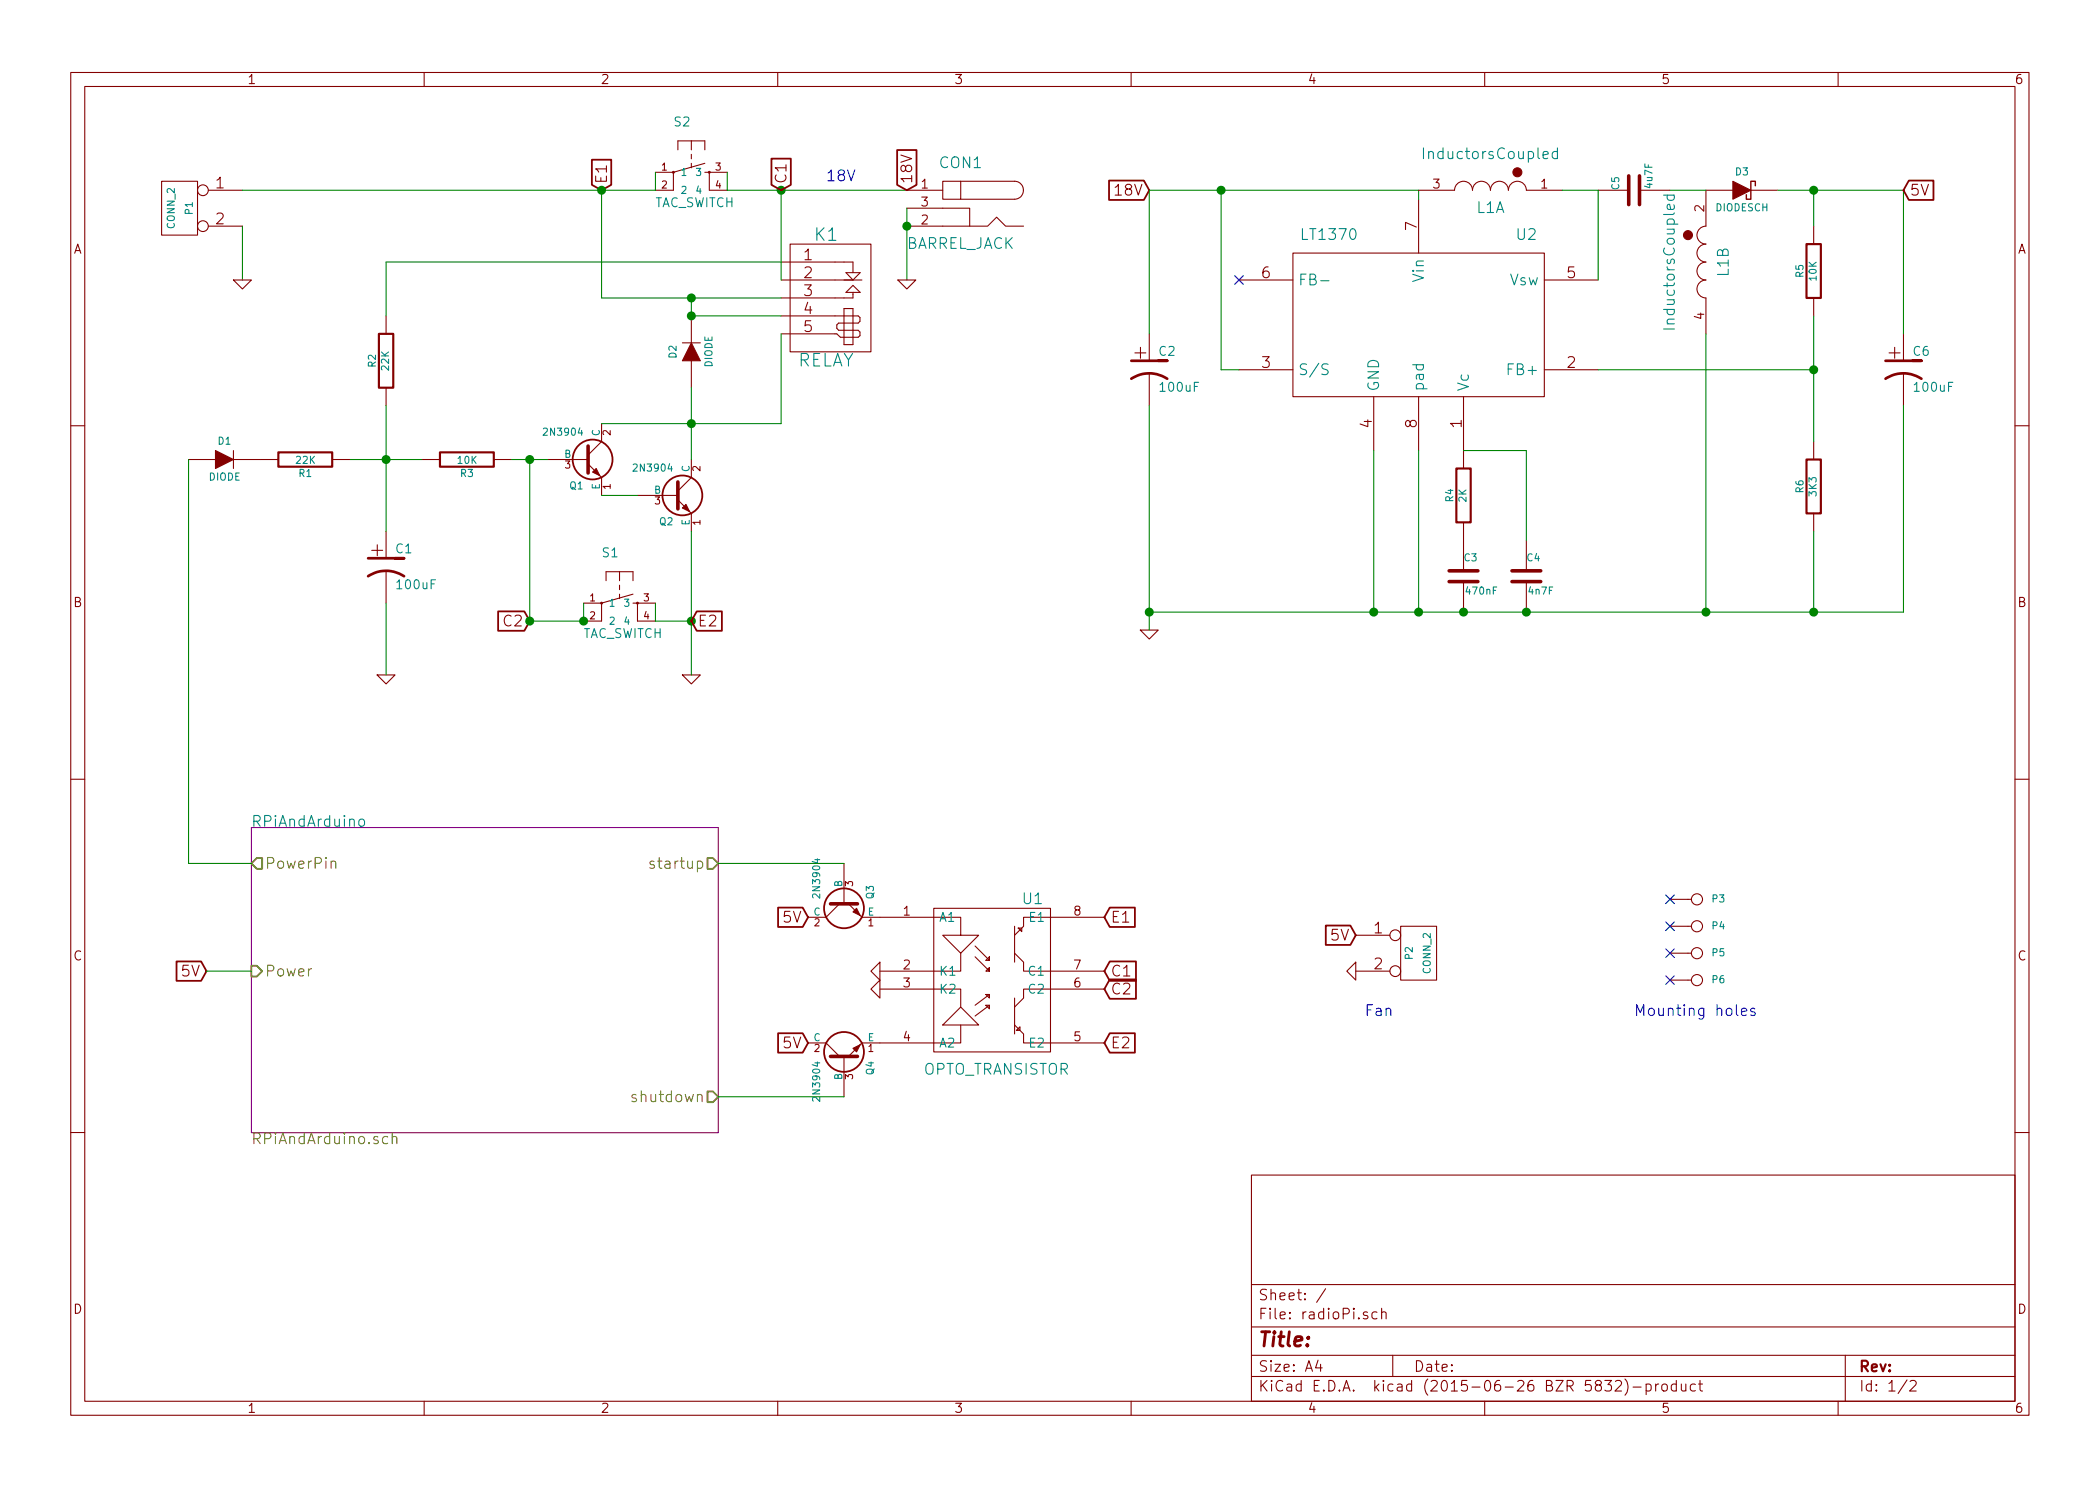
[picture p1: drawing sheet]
<svg xmlns="http://www.w3.org/2000/svg" width="297mm" height="210mm" viewBox="0 0 297 210" stroke-linecap="round" stroke-linejoin="round" font-family="sans-serif">
<g fill="none" stroke="#840000" stroke-width=".15">
<path d="M10 10.3h277v189.9h-277zM12 12.2h273v186.1h-273zM60 10.3v1.9M97.8 19.9v1.3M110 10.3v1.9M160 10.3v1.9M210 10.3v1.9M260 10.3v1.9M22.9 25.6h5v7.7h-5zM29.5 26.9h4.8M29.5 32h4.8M33 39.6h2.6l-1.3 1.3z"/>
<path d="M92.7 24.4h2.5M95.2 24.4v2.5h-2.5M95.9 21.2v-1.3h3.8v1.3M97.8 21.8v.7M97.8 23.1v.6M99.7 23.1l-4.5 1.3M99.7 24.4h3.2M100.3 24.4v2.5h2.6M110.5 37.1h10.1v1.5M110.5 39.6h11.4M111.8 34.5h11.4v15.3h-11.4zM119.7 38.6h2l-1.1 1z"/>
<path d="M127 39.6h2.5l-1.2 1.3zM128.3 29.5h8.9v2.5M128.3 32h11.4l1.3-1.3 1.2 1.3h2.6M128.3 26.9h5M133.3 25.6h2.6v2.6h-2.6zM135.9 25.6h7.6a1.27 1.27 0 0 1 1.3 1.3 1.27 1.27 0 0 1-1.3 1.3h-7.6M175.3 39.6h7.6M182.9 35.8h35.5v20.3h-35.5zM200.7 26.9h5a1.27 1.27 0 0 1 1.3-1.3 1.27 1.27 0 0 1 1.3 1.3 1.27 1.27 0 0 1 1.2-1.3 1.27 1.27 0 0 1 1.3 1.3 1.27 1.27 0 0 1 1.3-1.3 1.27 1.27 0 0 1 1.3 1.3 1.27 1.27 0 0 1 1.2-1.3 1.27 1.27 0 0 1 1.3 1.3h5.1M200.7 28.2v7.6M218.4 39.6h7.7M226.1 26.9h4.3"/>
<path d="M231.9 26.9h4.3M245.1 26.9h-3.8v5.1a1.27 1.27 0 0 0-1.3 1.3 1.27 1.27 0 0 0 1.3 1.2 1.27 1.27 0 0 0-1.3 1.3 1.27 1.27 0 0 0 1.3 1.3 1.27 1.27 0 0 0-1.3 1.2 1.27 1.27 0 0 0 1.3 1.3 1.27 1.27 0 0 0-1.3 1.3 1.27 1.27 0 0 0 1.3 1.3v5M247.6 26.9h3.9M256.5 32v2.5M54.6 44.7v2.5M54.6 54.9v2.5M85.1 59.9v2.6l-1.9 1.9M96.5 48.5h2.6M97.8 44.7v3.8M97.8 51v3.9M110.5 44.7h10.9l.2 .2v.6l-.2 .2h-2.8l-.2 .3v.5l.2 .2h2.8l.2 .3v.5l-.2 .2h-2.5l-.5-.5h-7.9M119.4 43.7h1.2v5.1h-1.2z"/>
<path d="M119.7 41.4l.9-1 1.1 1zM120.6 41.4v.8h-10.1M162.6 47.2v3.8M162.6 52.8v4.6M175.3 52.3h7.6M194.3 56.1v7.6M200.7 56.1v7.6M207 56.1v10.2M218.4 52.3h7.7M256.5 42.2v2.5M269.2 47.2v3.8M269.2 52.8v4.6"/>
<path d="M10 60.2h2M26.7 65h3.8M33 63.7v2.6M33 65h6.4M47 65h2.5M54.6 75.2v3.8M59.7 65h2.5M69.8 65h2.6M77.5 65h5.7M83.2 65.7l1.9 1.9v2.5M90.2 70.1h5.7M95.9 70.7l1.9 1.9v2.6"/>
<path d="M97.8 65v2.6l-1.9 1.9M207 73.9v6.9M215.9 76.4v4.4M256.5 62.5v2.5M256.5 72.6v2.6M285 60.2h2M53.3 95.5h2.6l-1.3 1.3zM54.6 80.8v4.5M82.5 85.3h2.6M85.1 85.3v2.6h-2.6M85.7 82.2v-1.3h3.8v1.3M87.6 80.9v1.3"/>
<path d="M87.6 82.8v.6M87.6 84.1v.6M89.5 84.1l-4.4 1.2M89.5 85.3h3.2M90.2 85.3v2.6h2.5M96.5 95.5h2.6l-1.3 1.3zM161.3 89.1h2.5l-1.2 1.3zM207 82.3v4.3M215.9 82.3v4.3M10 110.3h2M285 110.3h2M118.7 127.9l-1.9 1.9h-2.5"/>
<path d="M119.4 122.2v5.7M120 127.9l1.9 1.9h14v2.5h-2.6l2.6 2.6 2.5-2.6h-2.5M123.2 137.4l1.3-1.3v2.6zM123.2 139.9l1.3-1.2v2.5zM124.5 139.9h11.4v2.6M132.1 128.5h16.5v20.3h-16.5zM135.9 134.9v2.5h-11.4M137.9 133.9l2.1 2v-.5v.5h-.6l.6-.5M137.9 135.4l2.1 2v-.5v.5h-.6l.6-.5M143.5 134.9l1.3 1.2v1.3h11.4M143.5 131.1v5M144 131.3h.5v.5z"/>
<path d="M156.2 129.8h-11.4v1.3l-1.3 1.2M156.2 139.9h-11.4v1.3l-1.3 1.3M191.8 136.1v2.6l-1.3-1.3zM191.8 137.4h4.8M191.8 132.3h4.8M198.1 131.1h5.1v7.6h-5.1zM236.2 127.2h3.1M236.2 131.1h3.1M236.2 134.9h3.1M236.2 138.7h3.1M114.3 147.6h2.5l1.9 1.9M119.4 149.5v5.7"/>
<path d="M135.9 145v2.6h-14l-1.9 1.9M135.9 142.5l2.5 2.5h-5.1zM139.4 142.2h.6v.5zM139.4 140.7h.6v.5zM140 142.2l-2.1 1.6M140 140.7l-2.1 1.5M143.5 141.2v5.1M143.5 145l1.3 1.3v1.3h11.4M143.8 145.8l.5-.5v.5zM10 160.2h2M177 166.3h108v32h-108zM285 160.2h2"/>
<path d="M60 198.3v1.9M110 198.3v1.9M160 198.3v1.9M177 194.8h108M177 191.8h108M177 187.8h108M177 181.8h108M186.4 192.5l-.3 1h.9M186.8 193v1M187.5 182.3l-1.3 2M193.4 185.7a.37 .37 0 0 0-.6 .1v.1a.54 .54 0 0 0 .6 .3l.1 .1-.1 .2-.1 .1-.5-.1M194.8 185.7l-.5-.1-.2 .3v.6l.2 .1 .5-.1"/>
<path d="M195.4 185.7a.38 .38 0 0 1 .7 .1v.8M195.4 185.1v1.5M197 191.8v3M210 198.3v1.9M227 195.3h.9l-.5 .6 .5 .1v.2v.5l-.2 .1h-.5l-.2-.1M228.5 195.5l.2-.2 .5 .1a.37 .37 0 0 1 .1 .6l-.9 .8h1M229.8 195.1a1.71 1.71 0 0 1 0 2.3M231 196.3h1.1M232.8 195.9a.48 .48 0 0 1 .7 .1l.1 .1-.1 .6a.48 .48 0 0 1-.7 0M232.8 195.8v1.5M234.2 195.8v1M234.6 195.8l-.3 .1-.1 .2"/>
<path d="M235.1 196a.41 .41 0 0 1 .7 .1v.4a.41 .41 0 0 1-.4 .3 .41 .41 0 0 1-.3-.3zM237.1 195.9l-.4-.1-.3 .3 .1 .6 .2 .1 .4-.1M237.1 195.3v1.5M237.8 195.8l.1 .9a.4 .4 0 0 0 .6 0M238.5 195.8v1M239.8 195.9l-.4-.1-.3 .3 .1 .6 .2 .1 .4-.1M240.3 195.8h.5M240.5 195.3v1.3l.2 .2h.1M260 198.3v1.9M261 191.8v6.5M269.7 195.2l-1.2 2M270.2 195.5l.2-.2 .5 .1a.37 .37 0 0 1 .1 .6l-.9 .8h.9"/>
<circle cx="28.7" cy="32" r=".76"/>
<circle cx="28.7" cy="26.9" r=".76"/>
<circle cx="197.4" cy="132.3" r=".76"/>
<circle cx="197.4" cy="137.4" r=".76"/>
<circle cx="240" cy="138.7" r=".79"/>
<circle cx="240" cy="134.9" r=".79"/>
<circle cx="240" cy="131.1" r=".79"/>
<circle cx="240" cy="127.2" r=".79"/>
</g>
<g fill="#840000" stroke="#840000" stroke-width=".15">
<path d="M97.8 48.5l1.3 2.5h-2.6z"/>
<path d="M30.5 63.7l2.5 1.3-2.5 1.3z"/>
<path d="M97 71.4l.5 1-1-.5z"/>
<path d="M84.3 66.3l.5 1-1-.5z"/>
<path d="M120.6 129l.6-.5 .5 1z"/>
<path d="M120.6 148.3l1.1-.5-.5 1z"/>
<path d="M245.1 25.6l2.5 1.3-2.5 1.3z"/>
<circle cx="95.2" cy="24.4" r=".13"/>
<circle cx="100.3" cy="24.4" r=".13"/>
<circle cx="85.1" cy="85.3" r=".13"/>
<circle cx="90.2" cy="85.3" r=".13"/>
<circle cx="214.6" cy="24.4" r=".63"/>
<circle cx="238.8" cy="33.3" r=".63"/>
</g>
<g fill="none" stroke="#840000" stroke-width=".25">
<path d="M83.7 22.6h2.8v3.6l-1.4 .7-1.4-.7zM109.1 22.4h2.8v3.8l-1.4 .7-1.4-.7zM126.9 21.2h2.7v5l-1.3 .7-1.4-.7zM156.9 25.5h4.9l.8 1.4-.8 1.4h-4.9zM270 25.5h3.5v2.8h-3.5l-.8-1.4zM70.5 86.5h3.7l.7 1.4-.7 1.3h-3.7zM98.6 86.5h3.5v2.7h-3.5l-.8-1.3zM25 136h3.4l.8 1.4-.8 1.4h-3.4zM110.1 128.4h3.4l.8 1.4-.8 1.4h-3.4zM157 128.4h3.5v2.8h-3.5l-.8-1.4zM157 138.6h3.7v2.7h-3.7l-.8-1.4zM157 136h3.7v2.8h-3.7l-.8-1.4z"/>
<path d="M187.5 131h3.5l.8 1.3-.8 1.4h-3.5zM110.1 146.2h3.4l.8 1.4-.8 1.3h-3.4zM157 146.2h3.5v2.7h-3.5l-.8-1.3z"/>
<circle cx="83.8" cy="65" r="2.82"/>
<circle cx="96.5" cy="70.1" r="2.82"/>
<circle cx="119.4" cy="128.5" r="2.82"/>
<circle cx="119.4" cy="148.8" r="2.82"/>
</g>
<path d="M230.4 24.9v4.1M231.9 24.9v4.1M83.2 63.1v3.8M95.9 68.2v3.8M205 82.3h4M205 80.8h4M213.9 82.3h4M213.9 80.8h4M117.5 127.9h3.8M117.5 149.5h3.8" fill="none" stroke="#840000" stroke-width=".51"/>
<path d="M255.5 34.5h2.1v7.7h-2.1zM53.6 47.2h2v7.7h-2zM39.4 64h7.6v2h-7.6zM62.2 64h7.6v2h-7.6zM206 66.3h2v7.6h-2zM255.5 65h2.1v7.6h-2.1z" fill="none" stroke="#840000" stroke-width=".3"/>
<path d="M160 53.6a4.6 4.6 0 0 1 5.1 0M160 51h5.1h-1.3M266.7 53.6a4.6 4.6 0 0 1 5.1 0M266.7 51h5.1h-1.3M52.1 79h5h-1.2M52.1 81.5a4.6 4.6 0 0 1 5 0" fill="none" stroke="#840000" stroke-width=".38"/>
<g fill="none" stroke="#008400" stroke-width=".15">
<path d="M34.3 32v7.6M85.1 26.9v15.3h25.4M92.7 24.4v2.5h-58.4M102.9 24.4v2.5h25.4M110.5 26.9v12.7M110.5 37.1h-55.9v7.6M128.3 29.5v10.1M172.7 26.9v25.4h2.6M200.7 28.2v-1.3h-38.1v20.3M221 26.9h5.1v12.7M236.2 26.9h5.1M251.5 26.9h17.7v20.3"/>
<path d="M256.5 26.9v5.1M54.6 57.4v17.8M97.8 42.2v2.5h12.7M97.8 54.9v10.1M110.5 47.2v12.7h-25.4M162.6 57.4v31.7M226.1 52.3h30.4M241.3 47.2v39.4M256.5 44.7v17.8M269.2 57.4v29.2h-106.6M26.7 65v57.2h8.9M49.5 65h10.2"/>
<path d="M72.4 65h5.1M74.9 65v22.9h7.6v-2.6M85.1 70.1h5.1M97.8 75.2v20.3M194.3 63.7v22.9M200.7 63.7v22.9M207 63.7h8.9v12.7M256.5 75.2v11.4M54.6 85.3v10.2M92.7 85.3v2.6h5.1M29.2 137.4h6.4M101.6 122.2h17.8"/>
<path d="M101.6 155.2h17.8"/>
</g>
<g fill="#008400" stroke="#008400" stroke-width=".25">
<circle cx="97.8" cy="59.9" r=".51"/>
<circle cx="97.8" cy="87.9" r=".51"/>
<circle cx="74.9" cy="65" r=".51"/>
<circle cx="82.6" cy="87.9" r=".51"/>
<circle cx="54.6" cy="65" r=".51"/>
<circle cx="97.8" cy="42.2" r=".51"/>
<circle cx="97.8" cy="44.7" r=".51"/>
<circle cx="128.3" cy="32" r=".51"/>
<circle cx="110.5" cy="26.9" r=".51"/>
<circle cx="85.1" cy="26.9" r=".51"/>
<circle cx="74.9" cy="87.9" r=".51"/>
<circle cx="172.7" cy="26.9" r=".51"/>
<circle cx="207" cy="86.6" r=".51"/>
<circle cx="200.7" cy="86.6" r=".51"/>
<circle cx="194.3" cy="86.6" r=".51"/>
<circle cx="162.6" cy="86.6" r=".51"/>
<circle cx="215.9" cy="86.6" r=".51"/>
<circle cx="256.5" cy="52.3" r=".51"/>
<circle cx="241.3" cy="86.6" r=".51"/>
<circle cx="256.5" cy="86.6" r=".51"/>
<circle cx="256.5" cy="26.9" r=".51"/>
</g>
<path d="M186.8 39.7h1.2M220.3 21.5a.48 .48 0 0 0-.7 .1v.6a.48 .48 0 0 0 .7 .2M220.3 20.9v1.5M235.3 27.6h1.5M235.9 27.6a.48 .48 0 0 0 .1 .7h.6a.48 .48 0 0 0 .2-.7M187.9 51.6a.62 .62 0 0 0-.9 0 .36 .36 0 0 0 .3 .6 .53 .53 0 0 1 .6 .4l-.1 .3a.62 .62 0 0 1-.8 0M50.8 116a.42 .42 0 0 1 .4-.1 .42 .42 0 0 1 .4 .3v.4a.43 .43 0 0 1-.4 .3 .43 .43 0 0 1-.5-.3z" fill="none" stroke="#008484" stroke-width=".15"/>
<path d="M174.7 39l1.2 1.2M175.9 39l-1.2 1.2M235.6 126.6l1.2 1.3M235.6 130.4l1.2 1.3M235.6 134.3l1.2 1.2M235.6 138.1l1.2 1.2M236.8 126.6l-1.2 1.3M236.8 130.4l-1.2 1.3M236.8 134.3l-1.2 1.2M236.8 138.1l-1.2 1.2" fill="none" stroke="#000084" stroke-width=".15"/>
<path d="M248.3 26.3v-.7h-.7v2.6h-.6v-.6" fill="none" stroke="#840000" stroke-width=".2"/>
<path d="M35.6 117.1h66v43.2h-66z" fill="none" stroke="#840084" stroke-width=".15"/>
<path d="M46.8 122a.38 .38 0 0 1 .7 .1v.8M54.8 160.9a.48 .48 0 0 0-.6 .1l-.1 .5a.48 .48 0 0 0 .7 .2M55.5 161a.38 .38 0 0 1 .6 0v.8M55.5 160.3v1.5" fill="none" stroke="#848400" stroke-width=".15"/>
<path d="M35.6 136.6h.7l.8 .8-.8 .8h-.7zM36.3 121.4h.8v1.5h-.8l-.7-.7zM100.1 121.4h.7l.8 .8-.8 .7h-.7zM100.1 154.4h.7l.8 .8-.8 .8h-.7z" fill="none" stroke="#848400" stroke-width=".25"/>
<path d="M246.3 143.2l.8-.2-.1-.3h-.4l-.3 .2 .1 .7 .2 .1 .4-.1M248.2 142.7h-.3l-.3 .2 .1 .2 .5 .2 .1 .1-.1 .2-.1 .1-.5-.1" fill="none" stroke="#0000c2" stroke-width=".15"/>
<g font-size="2.8" fill="#840000">
<text x="160.5" y="50.8">+</text>
<text x="267.2" y="50.8">+</text>
<text x="52.5" y="78.7">+</text>
<text x="178" y="190.5">Title:</text>
</g>
<g font-size="2.5" fill="#008484">
<text x="115.3" y="34.1">K1</text>
<text x="112.6" y="51.9">RELAY</text>
</g>
<g font-size="2.1" fill="#008484">
<text x="132.9" y="23.8">CON1</text>
<text x="201.8" y="22.5">InductorsCoupled</text>
<text x="128" y="35.2">BARREL_JACK</text>
<text x="184.3" y="34">LT1370</text>
<text x="208.8" y="30.1">L1A</text>
<text x="214.6" y="34">U2</text>
<text x="183.6" y="40.4">FB-</text>
<text x="201.4" y="39.9" transform="rotate(-90 201.4 39.9)">Vin</text>
<text x="213.4" y="40.4">Vsw</text>
<text x="244.5" y="39.1" transform="rotate(-90 244.5 39.1)">L1B</text>
<text x="236.9" y="46.1" transform="rotate(-90 236.9 46.1)">InductorsCoupled</text>
<text x="183.6" y="53.1">S/S</text>
<text x="213.6" y="53.1">FB+</text>
<text x="195.1" y="55.4" transform="rotate(-90 195.1 55.4)">GND</text>
<text x="201.4" y="55.4" transform="rotate(-90 201.4 55.4)">pad</text>
<text x="207.8" y="55.4" transform="rotate(-90 207.8 55.4)">Vc</text>
<text x="35.6" y="117">RPiAndArduino</text>
<text x="144.7" y="127.9">U1</text>
<text x="130.5" y="152.1">OPTO_TRANSISTOR</text>
</g>
<g font-size="2.1" fill="#840000">
<text x="30.5" y="26.7">1</text>
<text x="85.9" y="26" transform="rotate(-90 85.9 26)">E1</text>
<text x="111.3" y="26" transform="rotate(-90 111.3 26)">C1</text>
<text x="129" y="26" transform="rotate(-90 129 26)">18V</text>
<text x="157.9" y="27.7">18V</text>
<text x="270.2" y="27.7">5V</text>
<text x="30.5" y="31.7">2</text>
<text x="200.4" y="32.6" transform="rotate(-90 200.4 32.6)">7</text>
<text x="113.7" y="36.8">1</text>
<text x="113.7" y="39.4">2</text>
<text x="113.7" y="41.9">3</text>
<text x="178.5" y="39.4">6</text>
<text x="221.7" y="39.4">5</text>
<text x="113.7" y="44.4">4</text>
<text x="113.7" y="47">5</text>
<text x="178.5" y="52.1">3</text>
<text x="221.7" y="52.1">2</text>
<text x="194.1" y="60.5" transform="rotate(-90 194.1 60.5)">4</text>
<text x="200.4" y="60.5" transform="rotate(-90 200.4 60.5)">8</text>
<text x="206.8" y="60.5" transform="rotate(-90 206.8 60.5)">1</text>
<text x="71.3" y="88.6">C2</text>
<text x="98.7" y="88.6">E2</text>
<text x="110.8" y="130.6">5V</text>
<text x="157.1" y="130.6">E1</text>
<text x="188.3" y="133.1">5V</text>
<text x="194.4" y="132.1">1</text>
<text x="194.4" y="137.2">2</text>
<text x="25.7" y="138.2">5V</text>
<text x="157.1" y="140.7">C2</text>
<text x="157.1" y="138.2">C1</text>
<text x="110.8" y="148.3">5V</text>
<text x="157.1" y="148.3">E2</text>
<text x="178" y="184">Sheet: /</text>
<text x="178" y="186.7">File: radioPi.sch</text>
<text x="178" y="196.9">KiCad E.D.A. kicad (2015-06-26 BZR 5832)-product</text>
<text x="178" y="194.1">Size: A4</text>
<text x="200" y="194.1">Date:</text>
<text x="263" y="194.1">Rev:</text>
<text x="263" y="196.9">Id: 1/2</text>
</g>
<g font-size="2.1" fill="#0000c2">
<text x="116.8" y="25.6">18V</text>
<text x="193" y="143.8">Fan</text>
<text x="231.1" y="143.8">Mounting holes</text>
</g>
<g font-size="2.1" fill="#848400">
<text x="37.5" y="122.9">PowerPin</text>
<text x="92.5" y="122.9">startup</text>
<text x="37.5" y="138.2">Power</text>
<text x="89.6" y="156">shutdown</text>
<text x="35.6" y="161.9">RPiAndArduino.sch</text>
</g>
<g font-size="1.8" fill="#840000">
<text x="35" y="11.9">1</text>
<text x="85" y="11.9">2</text>
<text x="135" y="11.9">3</text>
<text x="185" y="11.9">4</text>
<text x="235" y="11.9">5</text>
<text x="285" y="11.9">6</text>
<text x="130.3" y="26.7">1</text>
<text x="130.3" y="29.2">3</text>
<text x="202.7" y="26.7">3</text>
<text x="218" y="26.7">1</text>
<text x="241" y="29.9" transform="rotate(-90 241 29.9)">2</text>
<text x="10.4" y="35.9">A</text>
<text x="130.3" y="31.7">2</text>
<text x="285.4" y="35.9">A</text>
<text x="241" y="45.2" transform="rotate(-90 241 45.2)">4</text>
<text x="10.4" y="85.9">B</text>
<text x="285.4" y="85.9">B</text>
<text x="127.8" y="129.5">1</text>
<text x="151.9" y="129.5">8</text>
<text x="10.4" y="135.9">C</text>
<text x="127.8" y="137.2">2</text>
<text x="151.9" y="137.2">7</text>
<text x="285.4" y="135.9">C</text>
<text x="127.8" y="139.7">3</text>
<text x="151.9" y="139.7">6</text>
<text x="127.8" y="147.3">4</text>
<text x="151.9" y="147.3">5</text>
<text x="10.4" y="185.9">D</text>
<text x="285.4" y="185.9">D</text>
<text x="35" y="199.9">1</text>
<text x="85" y="199.9">2</text>
<text x="135" y="199.9">3</text>
<text x="185" y="199.9">4</text>
<text x="235" y="199.9">5</text>
<text x="285" y="199.9">6</text>
</g>
<g font-size="1.8" fill="#008484">
<text x="95.4" y="17.9">S2</text>
<text x="92.5" y="29.3">TAC_SWITCH</text>
<text x="164" y="50.3">C2</text>
<text x="270.6" y="50.3">C6</text>
<text x="164.2" y="55.4">100uF</text>
<text x="270.9" y="55.4">100uF</text>
<text x="56" y="78.3">C1</text>
<text x="56.3" y="83.4">100uF</text>
<text x="85.2" y="78.8">S1</text>
<text x="82.3" y="90.3">TAC_SWITCH</text>
<text x="132.8" y="130.4">A1</text>
<text x="145.7" y="130.4">E1</text>
<text x="132.8" y="138">K1</text>
<text x="132.8" y="140.6">K2</text>
<text x="145.6" y="140.6">C2</text>
<text x="145.6" y="138">C1</text>
<text x="132.8" y="148.2">A2</text>
<text x="145.7" y="148.2">E2</text>
</g>
<g font-size="1.4" fill="#840000">
<text x="93.6" y="24.1">1</text>
<text x="93.6" y="26.7">2</text>
<text x="101.2" y="24.1">3</text>
<text x="101.2" y="26.7">4</text>
<text x="86.4" y="61.6" transform="rotate(-90 86.4 61.6)">2</text>
<text x="79.9" y="66.3">3</text>
<text x="86.4" y="69.2" transform="rotate(-90 86.4 69.2)">1</text>
<text x="92.6" y="71.4">3</text>
<text x="99.1" y="66.7" transform="rotate(-90 99.1 66.7)">2</text>
<text x="99.1" y="74.3" transform="rotate(-90 99.1 74.3)">1</text>
<text x="83.4" y="85.1">1</text>
<text x="83.4" y="87.6">2</text>
<text x="91.1" y="85.1">3</text>
<text x="91.1" y="87.6">4</text>
<text x="120.6" y="125.4" transform="rotate(-90 120.6 125.4)">3</text>
<text x="115.2" y="131.1">2</text>
<text x="122.8" y="131.1">1</text>
<text x="115.2" y="148.8">2</text>
<text x="122.8" y="148.8">1</text>
<text x="120.6" y="152.7" transform="rotate(-90 120.6 152.7)">3</text>
</g>
<g font-size="1.4" fill="#008484">
<text x="96.3" y="24.9">1</text>
<text x="96.3" y="27.4">2</text>
<text x="98.5" y="24.9">3</text>
<text x="98.5" y="27.4">4</text>
<text x="229" y="26.8" transform="rotate(-90 229 26.8)">C5</text>
<text x="233.7" y="26.6" transform="rotate(-90 233.7 26.6)">4u7F</text>
<text x="242.6" y="29.9">DIODESCH</text>
<text x="245.5" y="24.8">D3</text>
<text x="24.7" y="32.3" transform="rotate(-90 24.7 32.3)">CONN_2</text>
<text x="27.3" y="30.3" transform="rotate(-90 27.3 30.3)">P1</text>
<text x="255.1" y="39.2" transform="rotate(-90 255.1 39.2)">R5</text>
<text x="256.9" y="39.7" transform="rotate(-90 256.9 39.7)">10K</text>
<text x="53.2" y="51.9" transform="rotate(-90 53.2 51.9)">R2</text>
<text x="55" y="52.4" transform="rotate(-90 55 52.4)">22K</text>
<text x="95.7" y="50.7" transform="rotate(-90 95.7 50.7)">D2</text>
<text x="100.8" y="52" transform="rotate(-90 100.8 52)">DIODE</text>
<text x="30.9" y="62.9">D1</text>
<text x="41.9" y="65.6">22K</text>
<text x="64.8" y="65.6">10K</text>
<text x="77.1" y="61.6">2N3904</text>
<text x="79.8" y="64.8">B</text>
<text x="84.8" y="61.7" transform="rotate(-90 84.8 61.7)">C</text>
<text x="29.5" y="68">DIODE</text>
<text x="42.3" y="67.5">R1</text>
<text x="65.2" y="67.5">R3</text>
<text x="80.6" y="69.2">Q1</text>
<text x="84.8" y="69.3" transform="rotate(-90 84.8 69.3)">E</text>
<text x="89.8" y="66.7">2N3904</text>
<text x="92.5" y="69.8">B</text>
<text x="97.5" y="66.8" transform="rotate(-90 97.5 66.8)">C</text>
<text x="205.6" y="71" transform="rotate(-90 205.6 71)">R4</text>
<text x="207.4" y="71" transform="rotate(-90 207.4 71)">2K</text>
<text x="255.1" y="69.7" transform="rotate(-90 255.1 69.7)">R6</text>
<text x="256.9" y="70.1" transform="rotate(-90 256.9 70.1)">3K3</text>
<text x="93.3" y="74.3">Q2</text>
<text x="97.5" y="74.4" transform="rotate(-90 97.5 74.4)">E</text>
<text x="207.1" y="79.4">C3</text>
<text x="216" y="79.4">C4</text>
<text x="86.1" y="85.8">1</text>
<text x="86.1" y="88.4">2</text>
<text x="88.4" y="85.8">3</text>
<text x="88.4" y="88.4">4</text>
<text x="207.5" y="84.1">470nF</text>
<text x="216.3" y="84.1">4n7F</text>
<text x="119.1" y="125.5" transform="rotate(-90 119.1 125.5)">B</text>
<text x="115.1" y="129.5">C</text>
<text x="116" y="126.8" transform="rotate(-90 116 126.8)">2N3904</text>
<text x="122.7" y="129.5">E</text>
<text x="123.6" y="127.2" transform="rotate(-90 123.6 127.2)">Q3</text>
<text x="242.2" y="127.7">P3</text>
<text x="242.2" y="131.5">P4</text>
<text x="199.8" y="135.7" transform="rotate(-90 199.8 135.7)">P2</text>
<text x="202.4" y="137.7" transform="rotate(-90 202.4 137.7)">CONN_2</text>
<text x="242.2" y="135.3">P5</text>
<text x="242.2" y="139.1">P6</text>
<text x="115.1" y="147.3">C</text>
<text x="122.7" y="147.3">E</text>
<text x="116" y="155.5" transform="rotate(-90 116 155.5)">2N3904</text>
<text x="119.1" y="152.8" transform="rotate(-90 119.1 152.8)">B</text>
<text x="123.6" y="152.1" transform="rotate(-90 123.6 152.1)">Q4</text>
</g>
</svg>
